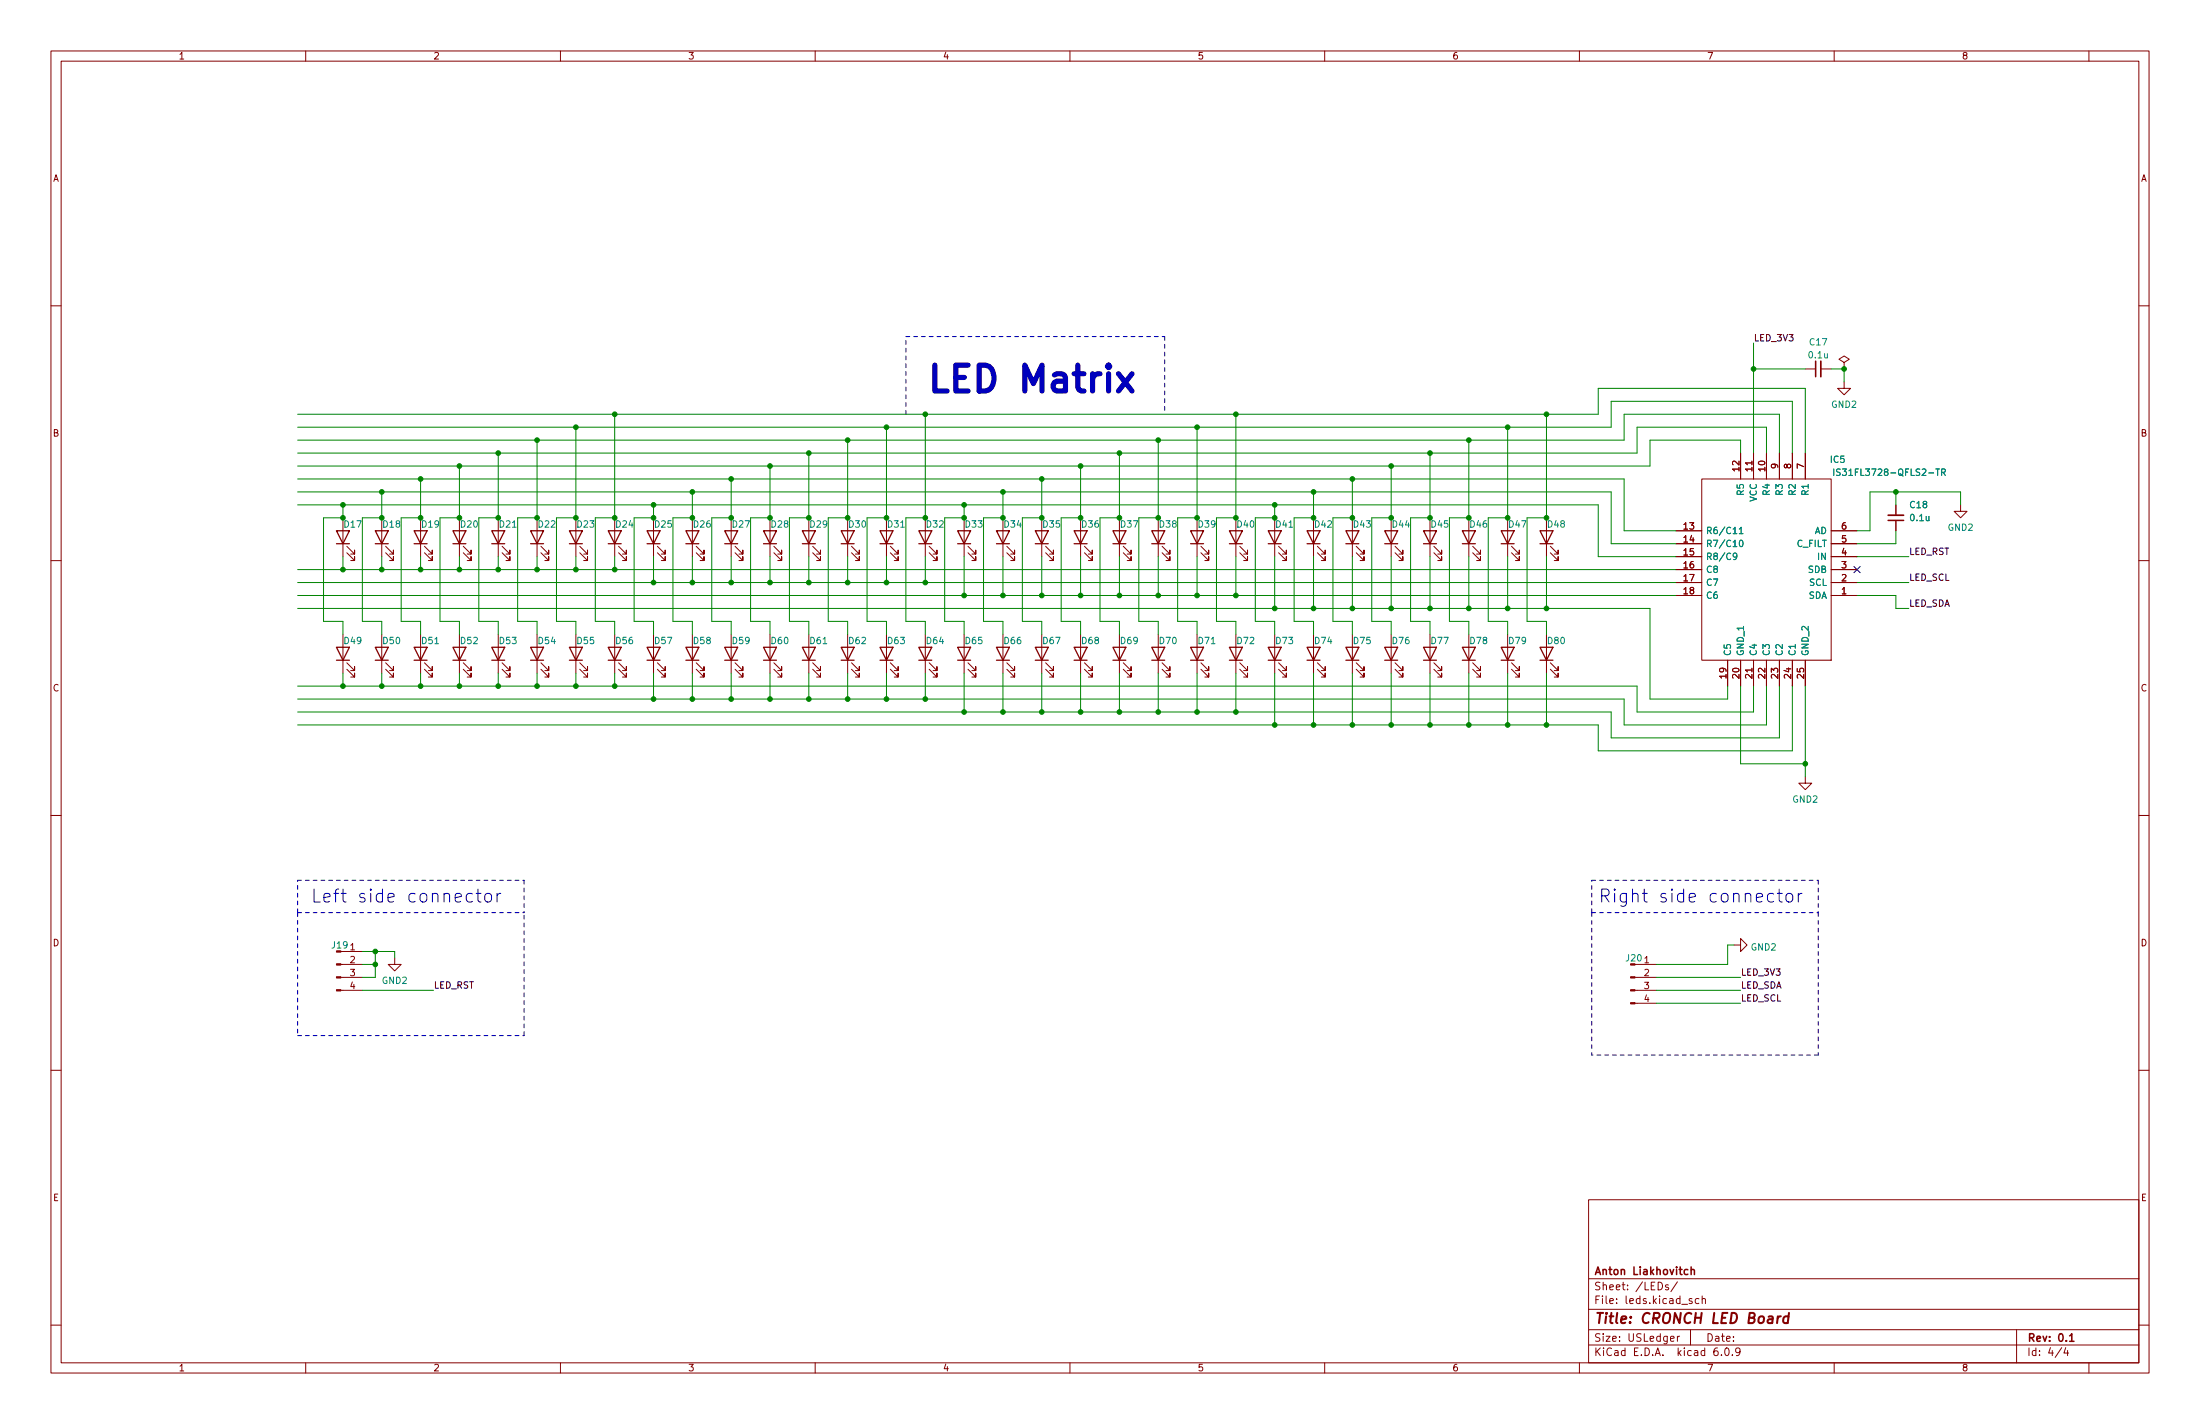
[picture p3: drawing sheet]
<svg xmlns="http://www.w3.org/2000/svg" width="432mm" height="279mm" viewBox="0 0 432 279" stroke-linecap="round" stroke-linejoin="round" font-family="sans-serif">
<g fill="none" stroke="#840000" stroke-width=".2">
<path d="M10 10h411.8v259.4h-411.8zM12 12h407.8v255.4h-407.8zM60 10v2M110 10v2M160 10v2M210 10v2M260 10v2M310 10v2M360 10v2M410 10v2M10 60h2M419.8 60h2"/>
<path d="M354.3 72.4h2.1M357.4 72.4h2M361.9 74.9v1.3h1.3l-1.3 1.3-1.2-1.3h1.2M361.9 71.1l1.1-.6-1.1-.6-1 .6 1 .6v1.3M361.9 72.4h.1M334 94h25.4v35.5h-25.4zM341.6 88.9v5.1M344.2 88.9v5.1M346.7 88.9v5.1M349.2 88.9v5.1M351.8 88.9v5.1M354.3 88.9v5.1"/>
<path d="M372.1 99.1v2M384.8 99.1v1.2h1.3l-1.3 1.3-1.3-1.3h1.3M10 110h2M67.3 101.6v7.6M68.1 108.5l1.5 1.5v-.8v.8h-.8M68.1 107.2l1.5 1.5v-.7v.7h-.8M74.9 101.6v7.6M75.7 108.5l1.5 1.5v-.8v.8h-.7M75.7 107.2l1.5 1.5v-.7v.7h-.7M82.5 101.6v7.6M83.3 108.5l1.5 1.5v-.8v.8h-.7M83.3 107.2l1.5 1.5v-.7v.7h-.7"/>
<path d="M90.2 101.6v7.6M90.9 108.5l1.6 1.5v-.8v.8h-.8M90.9 107.2l1.6 1.5v-.7v.7h-.8M97.8 101.6v7.6M98.6 108.5l1.5 1.5v-.8v.8h-.8M98.6 107.2l1.5 1.5v-.7v.7h-.8M105.4 101.6v7.6M106.2 108.5l1.5 1.5v-.8v.8h-.8M106.2 107.2l1.5 1.5v-.7v.7h-.8M113 101.6v7.6M113.8 108.5l1.5 1.5v-.8v.8h-.7M113.8 107.2l1.5 1.5v-.7v.7h-.7"/>
<path d="M120.6 101.6v7.6M121.4 108.5l1.5 1.5v-.8v.8h-.7M121.4 107.2l1.5 1.5v-.7v.7h-.7M128.3 101.6v7.6M129 108.5l1.6 1.5v-.8v.8h-.8M129 107.2l1.6 1.5v-.7v.7h-.8M135.9 101.6v7.6M136.7 108.5l1.5 1.5v-.8v.8h-.8M136.7 107.2l1.5 1.5v-.7v.7h-.8M143.5 101.6v7.6M144.3 108.5l1.5 1.5v-.8v.8h-.8M144.3 107.2l1.5 1.5v-.7v.7h-.8"/>
<path d="M151.1 101.6v7.6M151.9 108.5l1.5 1.5v-.8v.8h-.7M151.9 107.2l1.5 1.5v-.7v.7h-.7M158.7 101.6v7.6M159.5 108.5l1.5 1.5v-.8v.8h-.7M159.5 107.2l1.5 1.5v-.7v.7h-.7M166.4 101.6v7.6M167.1 108.5l1.6 1.5v-.8v.8h-.8M167.1 107.2l1.6 1.5v-.7v.7h-.8M174 101.6v7.6M174.8 108.5l1.5 1.5v-.8v.8h-.8M174.8 107.2l1.5 1.5v-.7v.7h-.8"/>
<path d="M181.6 101.6v7.6M182.4 108.5l1.5 1.5v-.8v.8h-.8M182.4 107.2l1.5 1.5v-.7v.7h-.8M189.2 101.6v7.6M190 108.5l1.5 1.5v-.8v.8h-.7M190 107.2l1.5 1.5v-.7v.7h-.7M196.8 101.6v7.6M197.6 108.5l1.5 1.5v-.8v.8h-.7M197.6 107.2l1.5 1.5v-.7v.7h-.7M204.5 101.6v7.6M205.2 108.5l1.6 1.5v-.8v.8h-.8M205.2 107.2l1.6 1.5v-.7v.7h-.8"/>
<path d="M212.1 101.6v7.6M212.9 108.5l1.5 1.5v-.8v.8h-.8M212.9 107.2l1.5 1.5v-.7v.7h-.8M219.7 101.6v7.6M220.5 108.5l1.5 1.5v-.8v.8h-.8M220.5 107.2l1.5 1.5v-.7v.7h-.8M227.3 101.6v7.6M228.1 108.5l1.5 1.5v-.8v.8h-.7M228.1 107.2l1.5 1.5v-.7v.7h-.7M234.9 101.6v7.6M235.7 108.5l1.5 1.5v-.8v.8h-.7M235.7 107.2l1.5 1.5v-.7v.7h-.7"/>
<path d="M242.6 101.6v7.6M243.3 108.5l1.6 1.5v-.8v.8h-.8M243.3 107.2l1.6 1.5v-.7v.7h-.8M250.2 101.6v7.6M251 108.5l1.5 1.5v-.8v.8h-.8M251 107.2l1.5 1.5v-.7v.7h-.8M257.8 101.6v7.6M258.6 108.5l1.5 1.5v-.8v.8h-.8M258.6 107.2l1.5 1.5v-.7v.7h-.8M265.4 101.6v7.6M266.2 108.5l1.5 1.5v-.8v.8h-.7M266.2 107.2l1.5 1.5v-.7v.7h-.7"/>
<path d="M273 101.6v7.6M273.8 108.5l1.5 1.5v-.8v.8h-.7M273.8 107.2l1.5 1.5v-.7v.7h-.7M280.7 101.6v7.6M281.4 108.5l1.6 1.5v-.8v.8h-.8M281.4 107.2l1.6 1.5v-.7v.7h-.8M288.3 101.6v7.6M289.1 108.5l1.5 1.5v-.8v.8h-.8M289.1 107.2l1.5 1.5v-.7v.7h-.8M295.9 101.6v7.6M296.7 108.5l1.5 1.5v-.8v.8h-.8M296.7 107.2l1.5 1.5v-.7v.7h-.8"/>
<path d="M303.5 101.6v7.6M304.3 108.5l1.5 1.5v-.8v.8h-.7M304.3 107.2l1.5 1.5v-.7v.7h-.7M328.9 116.8h5.1M328.9 104.1h5.1M328.9 106.7h5.1M328.9 109.2h5.1M328.9 111.8h5.1M328.9 114.3h5.1M359.4 116.8h5.1M359.4 104.1h5.1M359.4 106.7h5.1"/>
<path d="M359.4 109.2h5.1M359.4 111.8h5.1M359.4 114.3h5.1M372.1 102.1v2M419.8 110h2M67.3 124.5v7.6M68.1 131.3l1.5 1.5v-.7v.7h-.8M68.1 130l1.5 1.6v-.8v.8h-.8M74.9 124.5v7.6M75.7 131.3l1.5 1.5v-.7v.7h-.7M75.7 130l1.5 1.6v-.8v.8h-.7M82.5 124.5v7.6"/>
<path d="M83.3 131.3l1.5 1.5v-.7v.7h-.7M83.3 130l1.5 1.6v-.8v.8h-.7M90.2 124.5v7.6M90.9 131.3l1.6 1.5v-.7v.7h-.8M90.9 130l1.6 1.6v-.8v.8h-.8M97.8 124.5v7.6M98.6 131.3l1.5 1.5v-.7v.7h-.8M98.6 130l1.5 1.6v-.8v.8h-.8M105.4 124.5v7.6M106.2 131.3l1.5 1.5v-.7v.7h-.8M106.2 130l1.5 1.6v-.8v.8h-.8M113 124.5v7.6"/>
<path d="M113.8 131.3l1.5 1.5v-.7v.7h-.7M113.8 130l1.5 1.6v-.8v.8h-.7M120.6 124.5v7.6M121.4 131.3l1.5 1.5v-.7v.7h-.7M121.4 130l1.5 1.6v-.8v.8h-.7M128.3 124.5v7.6M129 131.3l1.6 1.5v-.7v.7h-.8M129 130l1.6 1.6v-.8v.8h-.8M135.9 124.5v7.6M136.7 131.3l1.5 1.5v-.7v.7h-.8M136.7 130l1.5 1.6v-.8v.8h-.8M143.5 124.5v7.6"/>
<path d="M144.3 131.3l1.5 1.5v-.7v.7h-.8M144.3 130l1.5 1.6v-.8v.8h-.8M151.1 124.5v7.6M151.9 131.3l1.5 1.5v-.7v.7h-.7M151.9 130l1.5 1.6v-.8v.8h-.7M158.7 124.5v7.6M159.5 131.3l1.5 1.5v-.7v.7h-.7M159.5 130l1.5 1.6v-.8v.8h-.7M166.4 124.5v7.6M167.1 131.3l1.6 1.5v-.7v.7h-.8M167.1 130l1.6 1.6v-.8v.8h-.8M174 124.5v7.6"/>
<path d="M174.8 131.3l1.5 1.5v-.7v.7h-.8M174.8 130l1.5 1.6v-.8v.8h-.8M181.6 124.5v7.6M182.4 131.3l1.5 1.5v-.7v.7h-.8M182.4 130l1.5 1.6v-.8v.8h-.8M189.2 124.5v7.6M190 131.3l1.5 1.5v-.7v.7h-.7M190 130l1.5 1.6v-.8v.8h-.7M196.8 124.5v7.6M197.6 131.3l1.5 1.5v-.7v.7h-.7M197.6 130l1.5 1.6v-.8v.8h-.7M204.5 124.5v7.6"/>
<path d="M205.2 131.3l1.6 1.5v-.7v.7h-.8M205.2 130l1.6 1.6v-.8v.8h-.8M212.1 124.5v7.6M212.9 131.3l1.5 1.5v-.7v.7h-.8M212.9 130l1.5 1.6v-.8v.8h-.8M219.7 124.5v7.6M220.5 131.3l1.5 1.5v-.7v.7h-.8M220.5 130l1.5 1.6v-.8v.8h-.8M227.3 124.5v7.6M228.1 131.3l1.5 1.5v-.7v.7h-.7M228.1 130l1.5 1.6v-.8v.8h-.7M234.9 124.5v7.6"/>
<path d="M235.7 131.3l1.5 1.5v-.7v.7h-.7M235.7 130l1.5 1.6v-.8v.8h-.7M242.6 124.5v7.6M243.3 131.3l1.6 1.5v-.7v.7h-.8M243.3 130l1.6 1.6v-.8v.8h-.8M250.2 124.5v7.6M251 131.3l1.5 1.5v-.7v.7h-.8M251 130l1.5 1.6v-.8v.8h-.8M257.8 124.5v7.6M258.6 131.3l1.5 1.5v-.7v.7h-.8M258.6 130l1.5 1.6v-.8v.8h-.8M265.4 124.5v7.6"/>
<path d="M266.2 131.3l1.5 1.5v-.7v.7h-.7M266.2 130l1.5 1.6v-.8v.8h-.7M273 124.5v7.6M273.8 131.3l1.5 1.5v-.7v.7h-.7M273.8 130l1.5 1.6v-.8v.8h-.7M280.7 124.5v7.6M281.4 131.3l1.6 1.5v-.7v.7h-.8M281.4 130l1.6 1.6v-.8v.8h-.8M288.3 124.5v7.6M289.1 131.3l1.5 1.5v-.7v.7h-.8M289.1 130l1.5 1.6v-.8v.8h-.8M295.9 124.5v7.6"/>
<path d="M296.7 131.3l1.5 1.5v-.7v.7h-.8M296.7 130l1.5 1.6v-.8v.8h-.8M303.5 124.5v7.6M304.3 131.3l1.5 1.5v-.7v.7h-.7M304.3 130l1.5 1.6v-.8v.8h-.7M339.1 129.5v5.1M341.6 129.5v5.1M344.2 129.5v5.1M346.7 129.5v5.1M349.2 129.5v5.1M351.8 129.5v5.1M354.3 129.5v5.1"/>
<path d="M10 160h2M354.3 152.4v1.3h1.3l-1.3 1.2-1.2-1.2h1.2M419.8 160h2M66.9 194.3h4.2M66.9 191.8h4.2M66.9 189.2h4.2M67.3 186.7h3.8M77.5 188v1.2h1.2l-1.2 1.3-1.3-1.3h1.3M320.9 194.3h4.2M320.9 191.8h4.2M320.9 196.9h4.2M321.3 189.2h3.8"/>
<path d="M340.4 185.4h1.2v-1.2l1.3 1.2-1.3 1.3v-1.3M10 210h2M419.8 210h2M311.8 235.4h108v32h-108zM10 260h2M311.8 256.9h108M311.8 250.9h108M327.4 252.2l-.3-.1-.2 .2v.2l.5 .1v.4h-.5M329.2 251.5l-1.3 1.9M332.1 254.9l-.4-.1-.2 .2 .1 .2 .5 .2v.3h-.6M333.4 254.9l-.4-.1-.3 .3 .2 .6h.5M334.1 254.9l.2-.1 .4 .1v.9"/>
<path d="M334.1 254.3v1.5M419.8 260h2M60 267.4v2M110 267.4v2M160 267.4v2M210 267.4v2M260 267.4v2M310 267.4v2M311.8 263.9h108M311.8 260.9h108M327.9 262.7l.7-.2-.1-.3h-.4l-.2 .2v.7h.6M329.2 262.2v1"/>
<path d="M329.7 262.2l-.5 .3M331.8 260.9v3M337.1 264.5a.59 .59 0 0 0-.7 .6v.6l.1 .2 .4 .1 .3-.2v-.5l-.1-.2-.4-.1-.3 .3M337.9 265.8v.2M338.7 264.6l.2-.1a.8 .8 0 0 1 .5 .7 .8 .8 0 0 1-.5 .8l-.2-.2-.2-.4zM340 265.8v.2M341.5 265.1l-.3 .3h-.3l-.2-.3 .1-.6h.4l.2 .1a.99 .99 0 0 1-.3 1.4h-.3M360 267.4v2M395.8 260.9v6.5M404.7 264.4l-1.3 1.9M405.4 264.4l-.3 1.1h.9M405.8 265v1"/>
<path d="M410 267.4v2"/>
</g>
<path d="M356.4 70.9v3M370.6 102.1h3M331.9 249.2l.2-.1 .4 .1 .1 .9M331.9 248.6v1.5M406.2 262.1l.4-.4v1.5M406.2 263.2h.9" fill="none" stroke="#840000" stroke-width=".3"/>
<path d="M349 258.3l-.2 1.3M349.5 258.3l-.4 .1-.2 .3M351 258.4a.66 .66 0 0 0-1 .3v.5l.1 .3h.8M351.1 257.6l-.2 2" fill="none" stroke="#840000" stroke-width=".4"/>
<g fill="none" stroke="#840000" stroke-width=".25">
<path d="M66 104.1h2.6l-1.3 2.6zM66 106.7h2.6M73.7 104.1h2.5l-1.3 2.6zM73.7 106.7h2.5M81.3 104.1h2.5l-1.3 2.6zM81.3 106.7h2.5M88.9 104.1h2.5l-1.2 2.6zM88.9 106.7h2.5M96.5 104.1h2.6l-1.3 2.6zM96.5 106.7h2.6M104.1 104.1h2.6l-1.3 2.6zM104.1 106.7h2.6"/>
<path d="M111.8 104.1h2.5l-1.3 2.6zM111.8 106.7h2.5M119.4 104.1h2.5l-1.3 2.6zM119.4 106.7h2.5M127 104.1h2.5l-1.2 2.6zM127 106.7h2.5M134.6 104.1h2.6l-1.3 2.6zM134.6 106.7h2.6M142.2 104.1h2.6l-1.3 2.6zM142.2 106.7h2.6M149.9 104.1h2.5l-1.3 2.6zM149.9 106.7h2.5"/>
<path d="M157.5 104.1h2.5l-1.3 2.6zM157.5 106.7h2.5M165.1 104.1h2.5l-1.2 2.6zM165.1 106.7h2.5M172.7 104.1h2.6l-1.3 2.6zM172.7 106.7h2.6M180.3 104.1h2.6l-1.3 2.6zM180.3 106.7h2.6M188 104.1h2.5l-1.3 2.6zM188 106.7h2.5M195.6 104.1h2.5l-1.3 2.6zM195.6 106.7h2.5"/>
<path d="M203.2 104.1h2.5l-1.2 2.6zM203.2 106.7h2.5M210.8 104.1h2.6l-1.3 2.6zM210.8 106.7h2.6M218.4 104.1h2.6l-1.3 2.6zM218.4 106.7h2.6M226.1 104.1h2.5l-1.3 2.6zM226.1 106.7h2.5M233.7 104.1h2.5l-1.3 2.6zM233.7 106.7h2.5M241.3 104.1h2.5l-1.2 2.6zM241.3 106.7h2.5"/>
<path d="M248.9 104.1h2.6l-1.3 2.6zM248.9 106.7h2.6M256.5 104.1h2.6l-1.3 2.6zM256.5 106.7h2.6M264.2 104.1h2.5l-1.3 2.6zM264.2 106.7h2.5M271.8 104.1h2.5l-1.3 2.6zM271.8 106.7h2.5M279.4 104.1h2.5l-1.2 2.6zM279.4 106.7h2.5M287 104.1h2.6l-1.3 2.6zM287 106.7h2.6"/>
<path d="M294.6 104.1h2.6l-1.3 2.6zM294.6 106.7h2.6M302.3 104.1h2.5l-1.3 2.6zM302.3 106.7h2.5M66 127h2.6l-1.3 2.5zM66 129.5h2.6M73.7 127h2.5l-1.3 2.5zM73.7 129.5h2.5M81.3 127h2.5l-1.3 2.5zM81.3 129.5h2.5M88.9 127h2.5l-1.2 2.5zM88.9 129.5h2.5"/>
<path d="M96.5 127h2.6l-1.3 2.5zM96.5 129.5h2.6M104.1 127h2.6l-1.3 2.5zM104.1 129.5h2.6M111.8 127h2.5l-1.3 2.5zM111.8 129.5h2.5M119.4 127h2.5l-1.3 2.5zM119.4 129.5h2.5M127 127h2.5l-1.2 2.5zM127 129.5h2.5M134.6 127h2.6l-1.3 2.5zM134.6 129.5h2.6"/>
<path d="M142.2 127h2.6l-1.3 2.5zM142.2 129.5h2.6M149.9 127h2.5l-1.3 2.5zM149.9 129.5h2.5M157.5 127h2.5l-1.3 2.5zM157.5 129.5h2.5M165.1 127h2.5l-1.2 2.5zM165.1 129.5h2.5M172.7 127h2.6l-1.3 2.5zM172.7 129.5h2.6M180.3 127h2.6l-1.3 2.5zM180.3 129.5h2.6"/>
<path d="M188 127h2.5l-1.3 2.5zM188 129.5h2.5M195.6 127h2.5l-1.3 2.5zM195.6 129.5h2.5M203.2 127h2.5l-1.2 2.5zM203.2 129.5h2.5M210.8 127h2.6l-1.3 2.5zM210.8 129.5h2.6M218.4 127h2.6l-1.3 2.5zM218.4 129.5h2.6M226.1 127h2.5l-1.3 2.5zM226.1 129.5h2.5"/>
<path d="M233.7 127h2.5l-1.3 2.5zM233.7 129.5h2.5M241.3 127h2.5l-1.2 2.5zM241.3 129.5h2.5M248.9 127h2.6l-1.3 2.5zM248.9 129.5h2.6M256.5 127h2.6l-1.3 2.5zM256.5 129.5h2.6M264.2 127h2.5l-1.3 2.5zM264.2 129.5h2.5M271.8 127h2.5l-1.3 2.5zM271.8 129.5h2.5"/>
<path d="M279.4 127h2.5l-1.2 2.5zM279.4 129.5h2.5M287 127h2.6l-1.3 2.5zM287 129.5h2.6M294.6 127h2.6l-1.3 2.5zM294.6 129.5h2.6M302.3 127h2.5l-1.3 2.5zM302.3 129.5h2.5"/>
</g>
<g fill="#840000" stroke="#840000" stroke-width=".2">
<path d="M66 194.2h.9v.2h-.9z"/>
<path d="M66 191.6h.9v.3h-.9z"/>
<path d="M66 189.1h.9v.3h-.9z"/>
<path d="M66 186.6h.9v.2h-.9z"/>
<path d="M320 196.7h.9v.3h-.9z"/>
<path d="M320 194.2h.9v.2h-.9z"/>
<path d="M320 191.6h.9v.3h-.9z"/>
<path d="M320 189.1h.9v.3h-.9z"/>
</g>
<path d="M357.4 70.9v3M370.6 101.1h3" fill="none" stroke="#840000" stroke-width=".33"/>
<path d="M359.9 92v1.3M361.2 92.1l-.5-.1-.2 .1v.4l.6 .2 .1 .3-.2 .3-.5-.1M381.1 92.7l.6-.1 .1-.5-.7-.1v1.3M381.4 92.7l.4 .6M340.9 109.1l-.2 .2h-.4l-.1-.2v-.5l.5-.1 .2 .3-.1 .7-.1 .2-.4 .1M341.4 103.8l.3-.4v1.3M341.4 104.7h.7M341.5 106.1l.2-.1a.68 .68 0 0 1 .4 .6 .68 .68 0 0 1-.4 .7l-.3-.5z" fill="none" stroke="#008484" stroke-width=".2"/>
<path d="M92.7 175.4l-.7-.1-.5 .5v.7l.3 .4 .2 .1 .7-.1M93.5 175.3h.9M93.8 174.4v2.2l.1 .3 .5 .1M95.3 175.5a.69 .69 0 0 1 .6-.2 .69 .69 0 0 1 .6 .5v.7a.69 .69 0 0 1-.7 .5 .69 .69 0 0 1-.7-.5zM97.6 175.3v1.7M98.3 175.3a.65 .65 0 0 0-.7 .5M348.1 175.4l-.7-.1-.5 .5v.7l.2 .4 .3 .1 .7-.1M348.8 175.3h1M349.2 174.4v2.2l.1 .3 .5 .1M350.8 175.4a.69 .69 0 0 1 1.1 .4v.7a.69 .69 0 0 1-.7 .5 .69 .69 0 0 1-.7-.5v-.7zM353 175.3v1.7M353.7 175.3a.65 .65 0 0 0-.7 .5" fill="none" stroke="#0000c2" stroke-width=".2"/>
<path d="M219.5 73.3l2.7 3.4M222.2 73.3l-2.7 3.4" fill="none" stroke="#0000c2" stroke-width="1"/>
<g fill="none" stroke="#0000c2" stroke-width=".2" stroke-dasharray=".8 .8">
<path d="M177.8 66h50.8M228.6 66v15.3M177.8 81.3v-15.3M58.4 179.1v24.1M58.4 179.1v-6.4M58.4 179.1h44.5M58.4 172.7h44.5M102.9 172.7v6.4M312.4 179.1h44.5M312.4 179.1v27.9M312.4 179.1v-6.4M312.4 172.7h44.5"/>
<path d="M356.9 172.7v6.4M356.9 179.1v27.9M58.4 203.2h44.5M102.9 203.2v-24.1M356.9 207h-44.5"/>
</g>
<g fill="none" stroke="#008400" stroke-width=".2">
<path d="M344.2 72.4h10.1M344.2 67.3v21.6M359.4 72.4h2.5v2.5M58.4 86.4h260.4v-5.1h30.4v7.6M58.4 94h260.4v10.1h10.1M58.4 88.9h262.9v-5.1h25.4v5.1M58.4 99.1h255.3v10.1h15.2M58.4 81.3h255.3v-5.1h40.6v12.7M58.4 83.8h257.8v-5.1h35.6v10.2M58.4 96.5h257.8v10.2h12.7M67.3 99.1v2.5h-3.8v20.3h3.8v2.6M74.9 96.5v5.1h-3.8v20.3h3.8v2.6"/>
<path d="M82.5 94v7.6h-3.8v20.3h3.8v2.6M90.2 91.4v10.2h-3.8v20.3h3.8v2.6M97.8 88.9v12.7h-3.8v20.3h3.8v2.6M105.4 86.4v15.2h-3.8v20.3h3.8v2.6M113 83.8v17.8h-3.8v20.3h3.8v2.6M120.6 81.3v20.3h-3.8v20.3h3.8v2.6M128.3 99.1v2.5h-3.8v20.3h3.8v2.6M135.9 96.5v5.1h-3.8v20.3h3.8v2.6M143.5 94v7.6h-3.8v20.3h3.8v2.6M151.1 91.4v10.2h-3.8v20.3h3.8v2.6M158.7 88.9v12.7h-3.8v20.3h3.8v2.6M166.4 86.4v15.2h-3.8v20.3h3.8v2.6"/>
<path d="M174 83.8v17.8h-3.8v20.3h3.8v2.6M181.6 81.3v20.3h-3.8v20.3h3.8v2.6M189.2 99.1v2.5h-3.8v20.3h3.8v2.6M196.8 96.5v5.1h-3.8v20.3h3.8v2.6M204.5 94v7.6h-3.8v20.3h3.8v2.6M212.1 91.4v10.2h-3.8v20.3h3.8v2.6M219.7 88.9v12.7h-3.8v20.3h3.8v2.6M227.3 86.4v15.2h-3.8v20.3h3.8v2.6M234.9 83.8v17.8h-3.8v20.3h3.8v2.6M242.6 81.3v20.3h-3.8v20.3h3.8v2.6M250.2 99.1v2.5h-3.8v20.3h3.8v2.6M257.8 96.5v5.1h-3.8v20.3h3.8v2.6"/>
<path d="M265.4 94v7.6h-3.8v20.3h3.8v2.6M273 91.4v10.2h-3.8v20.3h3.8v2.6M280.7 88.9v12.7h-3.8v20.3h3.8v2.6M288.3 86.4v15.2h-3.8v20.3h3.8v2.6M295.9 83.8v17.8h-3.8v20.3h3.8v2.6M303.5 81.3v20.3h-3.8v20.3h3.8v2.6M341.6 88.9v-2.5h-17.8v5h-265.4M372.1 96.5v2.6M384.8 99.1v-2.6h-17.8v7.6h-2.5M58.4 114.3h270.5M58.4 119.4h265.4v17.8h15.3v-2.6M58.4 111.8h270.5"/>
<path d="M58.4 116.8h270.5M67.3 109.2v2.6M74.9 109.2v2.6M82.5 109.2v2.6M90.2 109.2v2.6M97.8 109.2v2.6M105.4 109.2v2.6M113 109.2v2.6M120.6 109.2v2.6M128.3 109.2v5.1M135.9 109.2v5.1M143.5 109.2v5.1"/>
<path d="M151.1 109.2v5.1M158.7 109.2v5.1M166.4 109.2v5.1M174 109.2v5.1M181.6 109.2v5.1M189.2 109.2v7.6M196.8 109.2v7.6M204.5 109.2v7.6M212.1 109.2v7.6M219.7 109.2v7.6M227.3 109.2v7.6M234.9 109.2v7.6"/>
<path d="M242.6 109.2v7.6M250.2 109.2v10.2M257.8 109.2v10.2M265.4 109.2v10.2M273 109.2v10.2M280.7 109.2v10.2M288.3 109.2v10.2M295.9 109.2v10.2M303.5 109.2v10.2M364.5 114.3h10.1M364.5 116.8h7.6v2.6h2.5M364.5 109.2h10.1"/>
<path d="M372.1 104.1v2.6h-7.6M58.4 134.6h262.9v5.1h22.9v-5.1M67.3 132.1v2.5M74.9 132.1v2.5M82.5 132.1v2.5M90.2 132.1v2.5M97.8 132.1v2.5M105.4 132.1v2.5M113 132.1v2.5M120.6 132.1v2.5M128.3 132.1v5.1M135.9 132.1v5.1"/>
<path d="M143.5 132.1v5.1M151.1 132.1v5.1M158.7 132.1v5.1M166.4 132.1v5.1M174 132.1v5.1M181.6 132.1v5.1M189.2 132.1v7.6M196.8 132.1v7.6M204.5 132.1v7.6M212.1 132.1v7.6M219.7 132.1v7.6M227.3 132.1v7.6"/>
<path d="M234.9 132.1v7.6M242.6 132.1v7.6M250.2 132.1v10.1M257.8 132.1v10.1M265.4 132.1v10.1M273 132.1v10.1M280.7 132.1v10.1M288.3 132.1v10.1M295.9 132.1v10.1M303.5 132.1v10.1M341.6 134.6v15.3h12.7M346.7 134.6v7.6h-27.9v-5h-260.4"/>
<path d="M349.2 134.6v10.2h-33v-5.1h-257.8M351.8 134.6v12.7h-38.1v-5.1h-255.3M354.3 134.6v17.8M71.1 189.2h2.6M71.1 186.7h6.4v1.3M71.1 194.3h14M73.7 186.7v5.1h-2.6M325.1 191.8h16.5M325.1 194.3h16.5M325.1 196.9h16.5M340.4 185.4h-1.3v3.8h-14"/>
</g>
<path d="M363.9 111.2l1.2 1.2M365.1 111.2l-1.2 1.2" fill="none" stroke="#000084" stroke-width=".2"/>
<g fill="#008400" stroke="#008400" stroke-width=".2">
<circle cx="288.3" cy="101.6" r=".46"/>
<circle cx="280.7" cy="101.6" r=".46"/>
<circle cx="288.3" cy="119.4" r=".46"/>
<circle cx="280.7" cy="119.4" r=".46"/>
<circle cx="295.9" cy="119.4" r=".46"/>
<circle cx="273" cy="91.4" r=".46"/>
<circle cx="265.4" cy="94" r=".46"/>
<circle cx="234.9" cy="83.8" r=".46"/>
<circle cx="234.9" cy="101.6" r=".46"/>
<circle cx="227.3" cy="101.6" r=".46"/>
<circle cx="227.3" cy="86.4" r=".46"/>
<circle cx="242.6" cy="81.3" r=".46"/>
<circle cx="250.2" cy="99.1" r=".46"/>
<circle cx="242.6" cy="101.6" r=".46"/>
<circle cx="219.7" cy="101.6" r=".46"/>
<circle cx="219.7" cy="88.9" r=".46"/>
<circle cx="204.5" cy="94" r=".46"/>
<circle cx="204.5" cy="101.6" r=".46"/>
<circle cx="257.8" cy="96.5" r=".46"/>
<circle cx="250.2" cy="101.6" r=".46"/>
<circle cx="212.1" cy="91.4" r=".46"/>
<circle cx="257.8" cy="101.6" r=".46"/>
<circle cx="273" cy="101.6" r=".46"/>
<circle cx="265.4" cy="101.6" r=".46"/>
<circle cx="257.8" cy="119.4" r=".46"/>
<circle cx="265.4" cy="119.4" r=".46"/>
<circle cx="273" cy="119.4" r=".46"/>
<circle cx="212.1" cy="101.6" r=".46"/>
<circle cx="219.7" cy="116.8" r=".46"/>
<circle cx="212.1" cy="116.8" r=".46"/>
<circle cx="219.7" cy="139.7" r=".46"/>
<circle cx="212.1" cy="139.7" r=".46"/>
<circle cx="204.5" cy="139.7" r=".46"/>
<circle cx="227.3" cy="139.7" r=".46"/>
<circle cx="234.9" cy="116.8" r=".46"/>
<circle cx="227.3" cy="116.8" r=".46"/>
<circle cx="204.5" cy="116.8" r=".46"/>
<circle cx="250.2" cy="119.4" r=".46"/>
<circle cx="234.9" cy="139.7" r=".46"/>
<circle cx="242.6" cy="116.8" r=".46"/>
<circle cx="250.2" cy="142.2" r=".46"/>
<circle cx="257.8" cy="142.2" r=".46"/>
<circle cx="242.6" cy="139.7" r=".46"/>
<circle cx="135.9" cy="137.2" r=".46"/>
<circle cx="128.3" cy="137.2" r=".46"/>
<circle cx="120.6" cy="134.6" r=".46"/>
<circle cx="151.1" cy="91.4" r=".46"/>
<circle cx="151.1" cy="101.6" r=".46"/>
<circle cx="166.4" cy="101.6" r=".46"/>
<circle cx="158.7" cy="101.6" r=".46"/>
<circle cx="135.9" cy="101.6" r=".46"/>
<circle cx="143.5" cy="101.6" r=".46"/>
<circle cx="135.9" cy="114.3" r=".46"/>
<circle cx="135.9" cy="96.5" r=".46"/>
<circle cx="143.5" cy="94" r=".46"/>
<circle cx="120.6" cy="81.3" r=".46"/>
<circle cx="120.6" cy="101.6" r=".46"/>
<circle cx="158.7" cy="88.9" r=".46"/>
<circle cx="166.4" cy="86.4" r=".46"/>
<circle cx="181.6" cy="81.3" r=".46"/>
<circle cx="174" cy="83.8" r=".46"/>
<circle cx="196.8" cy="96.5" r=".46"/>
<circle cx="181.6" cy="137.2" r=".46"/>
<circle cx="174" cy="137.2" r=".46"/>
<circle cx="189.2" cy="139.7" r=".46"/>
<circle cx="196.8" cy="139.7" r=".46"/>
<circle cx="128.3" cy="99.1" r=".46"/>
<circle cx="128.3" cy="101.6" r=".46"/>
<circle cx="120.6" cy="111.8" r=".46"/>
<circle cx="128.3" cy="114.3" r=".46"/>
<circle cx="113" cy="111.8" r=".46"/>
<circle cx="97.8" cy="101.6" r=".46"/>
<circle cx="105.4" cy="101.6" r=".46"/>
<circle cx="97.8" cy="111.8" r=".46"/>
<circle cx="105.4" cy="111.8" r=".46"/>
<circle cx="181.6" cy="101.6" r=".46"/>
<circle cx="189.2" cy="101.6" r=".46"/>
<circle cx="174" cy="101.6" r=".46"/>
<circle cx="196.8" cy="116.8" r=".46"/>
<circle cx="189.2" cy="116.8" r=".46"/>
<circle cx="174" cy="114.3" r=".46"/>
<circle cx="181.6" cy="114.3" r=".46"/>
<circle cx="196.8" cy="101.6" r=".46"/>
<circle cx="189.2" cy="99.1" r=".46"/>
<circle cx="105.4" cy="86.4" r=".46"/>
<circle cx="97.8" cy="88.9" r=".46"/>
<circle cx="113" cy="83.8" r=".46"/>
<circle cx="113" cy="101.6" r=".46"/>
<circle cx="90.2" cy="101.6" r=".46"/>
<circle cx="82.5" cy="94" r=".46"/>
<circle cx="90.2" cy="91.4" r=".46"/>
<circle cx="82.5" cy="111.8" r=".46"/>
<circle cx="67.3" cy="99.1" r=".46"/>
<circle cx="90.2" cy="111.8" r=".46"/>
<circle cx="74.9" cy="111.8" r=".46"/>
<circle cx="74.9" cy="101.6" r=".46"/>
<circle cx="82.5" cy="101.6" r=".46"/>
<circle cx="74.9" cy="96.5" r=".46"/>
<circle cx="67.3" cy="101.6" r=".46"/>
<circle cx="67.3" cy="111.8" r=".46"/>
<circle cx="151.1" cy="137.2" r=".46"/>
<circle cx="158.7" cy="137.2" r=".46"/>
<circle cx="143.5" cy="114.3" r=".46"/>
<circle cx="166.4" cy="137.2" r=".46"/>
<circle cx="166.4" cy="114.3" r=".46"/>
<circle cx="143.5" cy="137.2" r=".46"/>
<circle cx="67.3" cy="134.6" r=".46"/>
<circle cx="74.9" cy="134.6" r=".46"/>
<circle cx="73.7" cy="186.7" r=".46"/>
<circle cx="90.2" cy="134.6" r=".46"/>
<circle cx="82.5" cy="134.6" r=".46"/>
<circle cx="73.7" cy="189.2" r=".46"/>
<circle cx="105.4" cy="134.6" r=".46"/>
<circle cx="113" cy="134.6" r=".46"/>
<circle cx="97.8" cy="134.6" r=".46"/>
<circle cx="151.1" cy="114.3" r=".46"/>
<circle cx="158.7" cy="114.3" r=".46"/>
<circle cx="354.3" cy="149.9" r=".46"/>
<circle cx="280.7" cy="142.2" r=".46"/>
<circle cx="288.3" cy="142.2" r=".46"/>
<circle cx="265.4" cy="142.2" r=".46"/>
<circle cx="273" cy="142.2" r=".46"/>
<circle cx="288.3" cy="86.4" r=".46"/>
<circle cx="280.7" cy="88.9" r=".46"/>
<circle cx="303.5" cy="81.3" r=".46"/>
<circle cx="295.9" cy="83.8" r=".46"/>
<circle cx="303.5" cy="101.6" r=".46"/>
<circle cx="295.9" cy="101.6" r=".46"/>
<circle cx="303.5" cy="119.4" r=".46"/>
<circle cx="295.9" cy="142.2" r=".46"/>
<circle cx="303.5" cy="142.2" r=".46"/>
<circle cx="361.9" cy="72.4" r=".46"/>
<circle cx="344.2" cy="72.4" r=".46"/>
<circle cx="372.1" cy="96.5" r=".46"/>
</g>
<text font-size="7.1" fill="#0000c2" x="181.6" y="77">LED Matrix</text>
<g font-size="3.5" fill="#0000c2">
<text x="61" y="177.1">Left side connector</text>
<text x="313.7" y="177.1">Right side connector</text>
</g>
<text font-size="2.8" fill="#840000" x="312.8" y="259.7">Title: CRONCH LED Board</text>
<g font-size="2.1" fill="#840000">
<text x="312.8" y="250.2">Anton Liakhovitch</text>
<text x="312.8" y="255.9">File: leds.kicad_sch</text>
<text x="312.8" y="253.2">Sheet: /LEDs/</text>
<text x="312.8" y="263.2">Size: USLedger</text>
<text x="334.8" y="263.2">Date:</text>
<text x="397.8" y="263.2">Rev: 0.1</text>
<text x="312.8" y="266">KiCad E.D.A. kicad 6.0.9</text>
<text x="397.8" y="266">Id: 4/4</text>
</g>
<g font-size="1.8" fill="#840000">
<text x="35" y="11.7">1</text>
<text x="85" y="11.7">2</text>
<text x="135" y="11.7">3</text>
<text x="185" y="11.7">4</text>
<text x="235" y="11.7">5</text>
<text x="285" y="11.7">6</text>
<text x="335" y="11.7">7</text>
<text x="385" y="11.7">8</text>
<text x="10.3" y="35.6">A</text>
<text x="420.1" y="35.6">A</text>
<text x="10.3" y="85.7">B</text>
<text x="420.1" y="85.7">B</text>
<text x="341.4" y="92.4" transform="rotate(-90 341.4 92.4)">12</text>
<text x="343.9" y="92.4" transform="rotate(-90 343.9 92.4)">11</text>
<text x="346.5" y="92.4" transform="rotate(-90 346.5 92.4)">10</text>
<text x="349" y="91.9" transform="rotate(-90 349 91.9)">9</text>
<text x="351.5" y="91.9" transform="rotate(-90 351.5 91.9)">8</text>
<text x="354.1" y="91.9" transform="rotate(-90 354.1 91.9)">7</text>
<text x="330.5" y="103.9">13</text>
<text x="330.5" y="106.4">14</text>
<text x="361.5" y="106.4">5</text>
<text x="361.5" y="103.9">6</text>
<text x="330.5" y="109">15</text>
<text x="330.5" y="111.5">16</text>
<text x="361.5" y="111.5">3</text>
<text x="361.5" y="109">4</text>
<text x="330.5" y="114">17</text>
<text x="330.5" y="116.6">18</text>
<text x="361.5" y="116.6">1</text>
<text x="361.5" y="114">2</text>
<text x="10.3" y="135.6">C</text>
<text x="338.8" y="133.1" transform="rotate(-90 338.8 133.1)">19</text>
<text x="341.4" y="133.1" transform="rotate(-90 341.4 133.1)">20</text>
<text x="343.9" y="133.1" transform="rotate(-90 343.9 133.1)">21</text>
<text x="346.5" y="133.1" transform="rotate(-90 346.5 133.1)">22</text>
<text x="349" y="133.1" transform="rotate(-90 349 133.1)">23</text>
<text x="351.5" y="133.1" transform="rotate(-90 351.5 133.1)">24</text>
<text x="354.1" y="133.1" transform="rotate(-90 354.1 133.1)">25</text>
<text x="420.1" y="135.6">C</text>
<text x="10.3" y="185.7">D</text>
<text x="420.1" y="185.7">D</text>
<text x="68.7" y="186.4">1</text>
<text x="68.7" y="189">2</text>
<text x="68.7" y="191.5">3</text>
<text x="322.7" y="189">1</text>
<text x="322.7" y="191.5">2</text>
<text x="68.7" y="194.1">4</text>
<text x="322.7" y="194.1">3</text>
<text x="322.7" y="196.6">4</text>
<text x="10.4" y="235.7">E</text>
<text x="420.2" y="235.7">E</text>
<text x="35" y="269.1">1</text>
<text x="85" y="269.1">2</text>
<text x="135" y="269.1">3</text>
<text x="185" y="269.1">4</text>
<text x="235" y="269.1">5</text>
<text x="285" y="269.1">6</text>
<text x="335" y="269.1">7</text>
<text x="385" y="269.1">8</text>
</g>
<g font-size="1.8">
<text x="344.2" y="67">LED_3V3</text>
<text x="374.6" y="108.9">LED_RST</text>
<text x="374.6" y="114">LED_SCL</text>
<text x="374.6" y="119">LED_SDA</text>
<text x="341.6" y="191.4">LED_3V3</text>
<text x="85.1" y="194">LED_RST</text>
<text x="341.6" y="196.5">LED_SCL</text>
<text x="341.6" y="194">LED_SDA</text>
</g>
<g font-size="1.8" fill="#008484">
<text x="355.1" y="70.3">0.1u</text>
<text x="355.3" y="67.8">C17</text>
<text x="359.5" y="80">GND2</text>
<text x="359.3" y="90.8">IC5</text>
<text x="361.4" y="93.3">IS31FL3728-QFLS2-TR</text>
<text x="342.3" y="97" transform="rotate(-90 342.3 97)">R5</text>
<text x="344.8" y="98.5" transform="rotate(-90 344.8 98.5)">VCC</text>
<text x="347.3" y="97" transform="rotate(-90 347.3 97)">R4</text>
<text x="349.9" y="97" transform="rotate(-90 349.9 97)">R3</text>
<text x="352.4" y="97" transform="rotate(-90 352.4 97)">R2</text>
<text x="355" y="97" transform="rotate(-90 355 97)">R1</text>
<text x="375" y="99.7">C18</text>
<text x="67.6" y="103.5">D17</text>
<text x="75.2" y="103.5">D18</text>
<text x="82.9" y="103.5">D19</text>
<text x="90.5" y="103.5">D20</text>
<text x="98.1" y="103.5">D21</text>
<text x="105.7" y="103.5">D22</text>
<text x="113.3" y="103.5">D23</text>
<text x="121" y="103.5">D24</text>
<text x="128.6" y="103.5">D25</text>
<text x="136.2" y="103.5">D26</text>
<text x="143.8" y="103.5">D27</text>
<text x="151.4" y="103.5">D28</text>
<text x="159.1" y="103.5">D29</text>
<text x="166.7" y="103.5">D30</text>
<text x="174.3" y="103.5">D31</text>
<text x="181.9" y="103.5">D32</text>
<text x="189.5" y="103.5">D33</text>
<text x="197.2" y="103.5">D34</text>
<text x="204.8" y="103.5">D35</text>
<text x="212.4" y="103.5">D36</text>
<text x="220" y="103.5">D37</text>
<text x="227.6" y="103.5">D38</text>
<text x="235.3" y="103.5">D39</text>
<text x="242.9" y="103.5">D40</text>
<text x="250.5" y="103.5">D41</text>
<text x="258.1" y="103.5">D42</text>
<text x="265.7" y="103.5">D43</text>
<text x="273.4" y="103.5">D44</text>
<text x="281" y="103.5">D45</text>
<text x="288.6" y="103.5">D46</text>
<text x="296.2" y="103.5">D47</text>
<text x="303.8" y="103.5">D48</text>
<text x="334.8" y="104.8">R6/C11</text>
<text x="334.8" y="107.3">R7/C10</text>
<text x="352.7" y="107.3">C_FILT</text>
<text x="356.1" y="104.8">AD</text>
<text x="375" y="102.2">0.1u</text>
<text x="382.4" y="104.1">GND2</text>
<text x="334.8" y="109.9">R8/C9</text>
<text x="334.8" y="112.4">C8</text>
<text x="354.9" y="112.4">SDB</text>
<text x="356.9" y="109.9">IN</text>
<text x="334.8" y="114.9">C7</text>
<text x="334.8" y="117.5">C6</text>
<text x="354.9" y="117.5">SDA</text>
<text x="355.1" y="114.9">SCL</text>
<text x="67.6" y="126.4">D49</text>
<text x="75.2" y="126.4">D50</text>
<text x="82.9" y="126.4">D51</text>
<text x="90.5" y="126.4">D52</text>
<text x="98.1" y="126.4">D53</text>
<text x="105.7" y="126.4">D54</text>
<text x="113.3" y="126.4">D55</text>
<text x="121" y="126.4">D56</text>
<text x="128.6" y="126.4">D57</text>
<text x="136.2" y="126.4">D58</text>
<text x="143.8" y="126.4">D59</text>
<text x="151.4" y="126.4">D60</text>
<text x="159.1" y="126.4">D61</text>
<text x="166.7" y="126.4">D62</text>
<text x="174.3" y="126.4">D63</text>
<text x="181.9" y="126.4">D64</text>
<text x="189.5" y="126.4">D65</text>
<text x="197.2" y="126.4">D66</text>
<text x="204.8" y="126.4">D67</text>
<text x="212.4" y="126.4">D68</text>
<text x="220" y="126.4">D69</text>
<text x="227.6" y="126.4">D70</text>
<text x="235.3" y="126.4">D71</text>
<text x="242.9" y="126.4">D72</text>
<text x="250.5" y="126.4">D73</text>
<text x="258.1" y="126.4">D74</text>
<text x="265.7" y="126.4">D75</text>
<text x="273.4" y="126.4">D76</text>
<text x="281" y="126.4">D77</text>
<text x="288.6" y="126.4">D78</text>
<text x="296.2" y="126.4">D79</text>
<text x="303.8" y="126.4">D80</text>
<text x="339.7" y="128.8" transform="rotate(-90 339.7 128.8)">C5</text>
<text x="342.3" y="128.8" transform="rotate(-90 342.3 128.8)">GND_1</text>
<text x="344.8" y="128.8" transform="rotate(-90 344.8 128.8)">C4</text>
<text x="347.3" y="128.8" transform="rotate(-90 347.3 128.8)">C3</text>
<text x="349.9" y="128.8" transform="rotate(-90 349.9 128.8)">C2</text>
<text x="352.4" y="128.8" transform="rotate(-90 352.4 128.8)">C1</text>
<text x="355" y="128.8" transform="rotate(-90 355 128.8)">GND_2</text>
<text x="351.9" y="157.5">GND2</text>
<text x="65.2" y="186.1">J19</text>
<text x="319.2" y="188.6">J20</text>
<text x="343.7" y="186.5">GND2</text>
<text x="75" y="193">GND2</text>
</g>
</svg>
